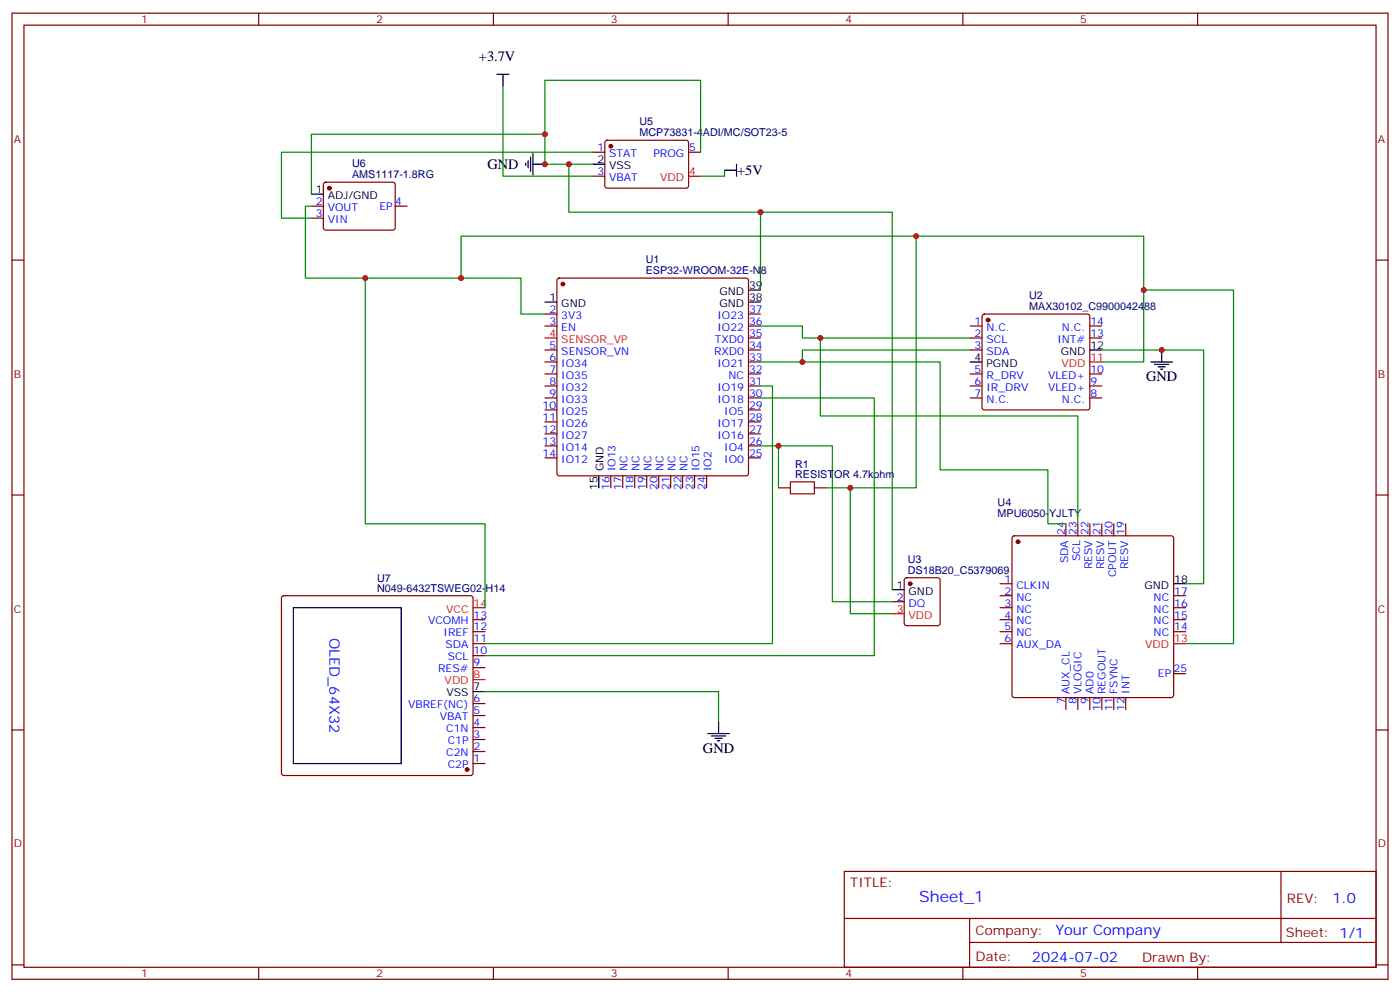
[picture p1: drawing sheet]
<svg xmlns="http://www.w3.org/2000/svg" width="412mm" height="292mm" viewBox="0 0 412 292" stroke-linecap="round" stroke-linejoin="round" font-family="sans-serif">
<g fill="none" stroke="#870000" stroke-width=".35">
<path d="M3.5 3.9h405.4v284.3h-405.4zM7.1 7.4h398.2v277.3h-398.2zM76.2 3.9v3.5M145.3 3.9v3.5M214.5 3.9v3.5M283.6 3.9v3.5M352.8 3.9v3.5M95.5 53.8l.5-.2 20 .1 .4 .6v13l-.7 .4h-20l-.5-.7v-12.7zM174.6 44.8h3.6M174.6 51.9h3.6M178.4 41.5l.5-.2h23.5l.4 .7v13l-.7 .4-23.5-.1-.4-.6v-12.7zM202.8 44.8h3.6"/>
<path d="M3.5 76.6h3.6M91.7 60.7h3.5M91.7 64.2h3.5M116.4 60.7h3.5M405.3 76.6h3.6M160.5 92.4h3.5M160.5 96h3.5M164.3 82.1l.4-.3h55.1l.5 .3 .2 .4v56.8l-.2 .5-.5 .3h-55.1l-.5-.3-.2-.5v-56.8zM220.5 92.4h3.5M220.5 96h3.5M220.5 99.5h3.5M285.8 96h3.5"/>
<path d="M285.8 99.5h3.5M289.5 92.6l.5-.2h30.3l.5 .2 .2 .5v26.8l-.2 .5-.5 .2h-30.3l-.5-.2-.2-.5v-26.8zM321 96h3.6M321 99.5h3.6M160.5 103h3.5M160.5 106.5h3.5M160.5 110.1h3.5M160.5 113.6h3.5M160.5 117.1h3.5M220.5 103h3.5M220.5 106.5h3.5M220.5 110.1h3.5"/>
<path d="M220.5 113.6h3.5M220.5 117.1h3.5M285.8 103h3.5M285.8 110.1h3.5M285.8 113.6h3.5M285.8 117.1h3.5M321 110.1h3.6M321 113.6h3.6M321 117.1h3.6M160.5 120.6h3.5M160.5 124.2h3.5M160.5 127.7h3.5"/>
<path d="M160.5 131.2h3.5M160.5 134.8h3.5M220.5 120.6h3.5M220.5 124.2h3.5M220.5 127.7h3.5M220.5 131.2h3.5M220.5 134.8h3.5M3.5 145.7h3.6M179.9 140.1v3.5M183.4 140.1v3.5M187 140.1v3.5M190.5 140.1v3.5"/>
<path d="M194 140.1v3.5M197.6 140.1v3.5M201.1 140.1v3.5M204.6 140.1v3.5M208.1 140.1v3.5M229.3 143.6h3.5M239.9 143.6h3.5M298.3 157.9l.5-.2h46.2l.5 .2 .2 .5v46.2l-.2 .5-.5 .2h-46.2l-.5-.2-.2-.5v-46.2zM314 154.2v3.5M317.5 154.2v3.5M321 154.2v3.5M324.6 154.2v3.5"/>
<path d="M328.1 154.2v3.5M331.6 154.2v3.5M405.3 145.7h3.6M83.1 175.5l.5-.2h55l.5 .2 .2 .5v51.5l-.2 .5-.5 .2h-55l-.5-.2-.2-.5v-51.5zM262.8 177.1h3.5M266.6 170.2l.5-.2h9.1l.5 .2 .2 .5v12.7l-.2 .5-.5 .2h-9.1l-.5-.2-.3-.5v-12.7zM294.6 171.8h3.5M294.6 175.3h3.5M294.6 178.9h3.5M345.7 175.3h3.5M345.7 178.9h3.5M139.3 182.4h3.6"/>
<path d="M139.3 185.9h3.6M139.3 189.4h3.6M139.3 196.5h3.6M139.3 193h3.6M294.6 182.4h3.5M294.6 185.9h3.5M294.6 189.4h3.5M345.7 182.4h3.5M345.7 185.9h3.5M345.7 198.3h3.5M3.5 214.8h3.6M139.3 217.7h3.6"/>
<path d="M139.3 214.1h3.6M139.3 210.6h3.6M139.3 207.1h3.6M314 205.3v3.5M317.5 205.3v3.5M321 205.3v3.5M324.6 205.3v3.5M328.1 205.3v3.5M331.6 205.3v3.5M405.3 214.8h3.6M139.3 224.7h3.6M139.3 221.2h3.6"/>
<path d="M248.7 256.5h156.6v28.2h-156.6zM377.3 256.5v20.9M248.7 270.3h156.5M285.6 277.4h119.6M285.6 270.3v14.1M3.5 284h3.6M76.2 284.7v3.5M145.3 284.7v3.5M214.5 284.7v3.5M283.6 284.7v3.5M352.8 284.7v3.5M405.3 284h3.6"/>
</g>
<g fill="#870000" stroke="#870000" stroke-width=".35">
<circle cx="165.8" cy="83.6" r=".53"/>
<circle cx="291" cy="94.2" r=".53"/>
<circle cx="268.1" cy="171.8" r=".53"/>
<circle cx="299.9" cy="159.5" r=".53"/>
<circle cx="179.9" cy="43" r=".53"/>
<circle cx="97" cy="55.4" r=".53"/>
<circle cx="137.6" cy="226.5" r=".53"/>
</g>
<g fill="none" stroke="#000" stroke-width=".35">
<path d="M146.4 21.9h3.5M148.2 21.9v3.5M91.7 57.1h3.5M154.9 48v.7M155.6 47.3v2.1M156.3 46.2v4.2M157 48.3h3.5M157 45.2v6.3M174.6 48.3h3.6M213.4 50.1h3.6M217 48.3v3.6M160.5 88.9h3.5"/>
<path d="M220.5 88.9h3.5M220.5 85.4h3.5M285.8 106.5h3.5M321 103h3.6M339 106.5h6.4M340.1 107.2h4.2M341.1 107.9h2.2M341.8 108.7h.7M342.2 103v3.5M176.4 140.1v3.5M86.4 178.9h31.8v45.8h-31.8zM262.8 173.6h3.5"/>
<path d="M345.7 171.8h3.5M139.3 203.6h3.6M208.5 215.9h6.3M209.5 216.6h4.3M210.6 217.3h2.1M211.3 218h.7M211.7 212.4v3.5"/>
</g>
<path d="M202.8 51.9h3.6M160.5 99.5h3.5M321 106.5h3.6M139.3 178.9h3.6M262.8 180.6h3.5M345.7 189.4h3.5M139.3 200h3.6" fill="none" stroke="#f00" stroke-width=".35"/>
<g fill="none" stroke="#008700" stroke-width=".35">
<path d="M148.2 25.4v26.5h26.4M160.5 39.5h-68.8v17.6M167.6 48.3v14.1h56.4v23M174.6 44.8h-91.7v19.4h8.8M206.4 44.8v-21.2h-45.9v24.7h14.1M213.4 50.1v1.8h-7M91.7 60.7h-1.7v21.1h63.5v10.6h7M224 62.4h38.8v111.2M269.9 69.5v74.1h-26.5M107.6 81.8v72.4h35.3v24.7M135.8 81.8v-12.3h201.1v37h-12.3M224 96h12.4v3.5h49.4"/>
<path d="M241.7 99.5v22.9h75.8v31.8M336.9 85.4h26.5v104h-14.2M224 113.6h3.5v75.8h-84.6M224 117.1h33.5v75.9h-114.6M236.4 106.5h40.5v31.8h31.8v15.9h5.3M285.8 103h-49.4v3.5h-12.4M324.6 103h29.9v68.8h-5.3M224 131.2h21.2v45.9h17.6M229.3 131.2v12.4M250.5 143.6v37h12.3M142.9 203.6h68.8v8.8"/>
</g>
<path d="M232.8 141.8h7.1v3.5h-7.1z" fill="none" stroke="#a10000" stroke-width=".35"/>
<g fill="#c00">
<circle cx="160.5" cy="48.3" r=".88"/>
<circle cx="160.5" cy="39.5" r=".88"/>
<circle cx="167.6" cy="48.3" r=".88"/>
<circle cx="135.8" cy="81.8" r=".88"/>
<circle cx="224" cy="62.4" r=".88"/>
<circle cx="269.9" cy="69.5" r=".88"/>
<circle cx="229.3" cy="131.2" r=".88"/>
<circle cx="250.5" cy="143.6" r=".88"/>
<circle cx="236.4" cy="106.5" r=".88"/>
<circle cx="241.7" cy="99.5" r=".88"/>
<circle cx="336.9" cy="85.4" r=".88"/>
<circle cx="342.2" cy="103" r=".88"/>
<circle cx="107.6" cy="81.8" r=".88"/>
</g>
<text font-size="4.6" fill="#00f" x="270.8" y="265.5">Sheet_1</text>
<g font-size="4.2">
<text x="141.1" y="18.1">+3.7V</text>
<text x="143.6" y="49.7">GND</text>
<text x="217.1" y="51.5">+5V</text>
<text x="337.6" y="112.2">GND</text>
<text x="207.1" y="221.5">GND</text>
</g>
<g font-size="4.2" fill="#00f">
<text x="97.1" y="187.7" transform="rotate(90 97.1 187.7)">OLED_64X32</text>
<text x="392.5" y="265.7">1.0</text>
<text x="310.9" y="275.3">Your Company</text>
<text x="304" y="283.1">2024-07-02</text>
</g>
<g font-size="3.9" fill="#800">
<text x="250.5" y="261.1">TITLE:</text>
<text x="379.1" y="265.7">REV:</text>
<text x="287.4" y="275.3">Company:</text>
<text x="378.7" y="275.9">Sheet: 1/1</text>
<text x="287.4" y="282.9">Date:</text>
<text x="336.4" y="283">Drawn By:</text>
</g>
<g font-size="3.2" fill="#800">
<text x="41.6" y="6.9">1</text>
<text x="110.8" y="6.9">2</text>
<text x="179.9" y="6.9">3</text>
<text x="249.1" y="6.9">4</text>
<text x="318.2" y="6.9">5</text>
<text x="4.1" y="42">A</text>
<text x="405.9" y="42">A</text>
<text x="4.1" y="111.1">B</text>
<text x="405.9" y="111.1">B</text>
<text x="4.1" y="180.3">C</text>
<text x="405.9" y="180.3">C</text>
<text x="4.1" y="249.4">D</text>
<text x="405.9" y="249.4">D</text>
<text x="41.6" y="287.7">1</text>
<text x="110.8" y="287.7">2</text>
<text x="179.9" y="287.7">3</text>
<text x="249.1" y="287.7">4</text>
<text x="318.2" y="287.7">5</text>
</g>
<g font-size="3.2" fill="#000080">
<text x="188.4" y="40">MCP73831-4ADI/MC/SOT23-5</text>
<text x="188.4" y="36.8">U5</text>
<text x="103.7" y="52.4">AMS1117-1.8RG</text>
<text x="103.7" y="49.2">U6</text>
<text x="190.2" y="77.4">U1</text>
<text x="190.2" y="80.6">ESP32-WROOM-32E-N8</text>
<text x="303.2" y="88">U2</text>
<text x="303.2" y="91.2">MAX30102_C9900042488</text>
<text x="234.2" y="137.7">R1</text>
<text x="234.2" y="140.8">RESISTOR 4.7kohm</text>
<text x="293.9" y="148.9">U4</text>
<text x="293.9" y="152.1">MPU6050-YJLTY</text>
<text x="267.4" y="165.6">U3</text>
<text x="111.1" y="171.2">U7</text>
<text x="267.4" y="168.8">DS18B20_C5379069</text>
<text x="111.1" y="174.3">N049-6432TSWEG02-H14</text>
</g>
<g font-size="3.2" fill="#00f">
<text x="176" y="44.4">1</text>
<text x="179.5" y="46.2">STAT</text>
<text x="192.5" y="46.2">PROG</text>
<text x="203" y="44.4">5</text>
<text x="176" y="51.5">3</text>
<text x="179.5" y="53.3">VBAT</text>
<text x="93.1" y="60.3">2</text>
<text x="93.1" y="63.9">3</text>
<text x="96.6" y="62.1">VOUT</text>
<text x="96.6" y="65.6">VIN</text>
<text x="111.8" y="61.7">EP</text>
<text x="116.4" y="60.3">4</text>
<text x="161.9" y="92.1">2</text>
<text x="161.9" y="95.6">3</text>
<text x="165.3" y="93.8">3V3</text>
<text x="211.3" y="93.8">IO23</text>
<text x="220.7" y="95.6">36</text>
<text x="220.7" y="92.1">37</text>
<text x="287.1" y="95.6">1</text>
<text x="321.2" y="95.6">14</text>
<text x="165.3" y="97.4">EN</text>
<text x="210.6" y="100.9">TXD0</text>
<text x="211.3" y="97.4">IO22</text>
<text x="220.7" y="99.1">35</text>
<text x="287.1" y="99.1">2</text>
<text x="290.6" y="97.4">N.C.</text>
<text x="290.6" y="100.9">SCL</text>
<text x="311.5" y="100.9">INT#</text>
<text x="312.8" y="97.4">N.C.</text>
<text x="321.2" y="99.1">13</text>
<text x="161.9" y="102.7">5</text>
<text x="161.9" y="106.2">6</text>
<text x="165.3" y="104.4">SENSOR_VN</text>
<text x="165.3" y="107.9">IO34</text>
<text x="210.3" y="104.4">RXD0</text>
<text x="211.3" y="107.9">IO21</text>
<text x="220.7" y="106.2">33</text>
<text x="220.7" y="102.7">34</text>
<text x="287.1" y="102.7">3</text>
<text x="290.6" y="104.4">SDA</text>
<text x="161.9" y="109.7">7</text>
<text x="161.9" y="113.2">8</text>
<text x="165.3" y="111.5">IO35</text>
<text x="214.6" y="111.5">NC</text>
<text x="220.7" y="113.2">31</text>
<text x="220.7" y="109.7">32</text>
<text x="287.1" y="109.7">5</text>
<text x="287.1" y="113.2">6</text>
<text x="290.6" y="111.5">R_DRV</text>
<text x="308.7" y="111.5">VLED+</text>
<text x="321.2" y="113.2">9</text>
<text x="321.2" y="109.7">10</text>
<text x="161.9" y="116.8">9</text>
<text x="165.3" y="115">IO32</text>
<text x="165.3" y="118.5">IO33</text>
<text x="211.3" y="118.5">IO18</text>
<text x="211.3" y="115">IO19</text>
<text x="220.7" y="116.8">30</text>
<text x="287.1" y="116.8">7</text>
<text x="290.6" y="115">IR_DRV</text>
<text x="290.6" y="118.5">N.C.</text>
<text x="308.7" y="115">VLED+</text>
<text x="312.8" y="118.5">N.C.</text>
<text x="321.2" y="116.8">8</text>
<text x="159.8" y="120.3">10</text>
<text x="159.8" y="123.8">11</text>
<text x="165.3" y="122.1">IO25</text>
<text x="165.3" y="125.6">IO26</text>
<text x="211.3" y="125.6">IO17</text>
<text x="213.3" y="122.1">IO5</text>
<text x="220.7" y="123.8">28</text>
<text x="220.7" y="120.3">29</text>
<text x="159.8" y="127.4">12</text>
<text x="159.8" y="130.9">13</text>
<text x="165.3" y="129.1">IO27</text>
<text x="211.3" y="129.1">IO16</text>
<text x="220.7" y="130.9">26</text>
<text x="220.7" y="127.4">27</text>
<text x="159.8" y="134.4">14</text>
<text x="165.3" y="132.6">IO14</text>
<text x="165.3" y="136.2">IO12</text>
<text x="213.3" y="136.2">IO0</text>
<text x="213.3" y="132.6">IO4</text>
<text x="220.7" y="134.4">25</text>
<text x="181.3" y="138.7" transform="rotate(-90 181.3 138.7)">IO13</text>
<text x="184.9" y="138.7" transform="rotate(-90 184.9 138.7)">NC</text>
<text x="188.4" y="138.7" transform="rotate(-90 188.4 138.7)">NC</text>
<text x="191.9" y="138.7" transform="rotate(-90 191.9 138.7)">NC</text>
<text x="195.4" y="138.7" transform="rotate(-90 195.4 138.7)">NC</text>
<text x="199" y="138.7" transform="rotate(-90 199 138.7)">NC</text>
<text x="202.5" y="138.7" transform="rotate(-90 202.5 138.7)">NC</text>
<text x="206" y="138.7" transform="rotate(-90 206 138.7)">IO15</text>
<text x="209.5" y="138.7" transform="rotate(-90 209.5 138.7)">IO2</text>
<text x="179.6" y="144.3" transform="rotate(-90 179.6 144.3)">16</text>
<text x="183.1" y="144.3" transform="rotate(-90 183.1 144.3)">17</text>
<text x="186.6" y="144.3" transform="rotate(-90 186.6 144.3)">18</text>
<text x="190.1" y="144.3" transform="rotate(-90 190.1 144.3)">19</text>
<text x="193.7" y="144.3" transform="rotate(-90 193.7 144.3)">20</text>
<text x="197.2" y="144.3" transform="rotate(-90 197.2 144.3)">21</text>
<text x="200.7" y="144.3" transform="rotate(-90 200.7 144.3)">22</text>
<text x="204.3" y="144.3" transform="rotate(-90 204.3 144.3)">23</text>
<text x="207.8" y="144.3" transform="rotate(-90 207.8 144.3)">24</text>
<text x="313.6" y="157.5" transform="rotate(-90 313.6 157.5)">24</text>
<text x="317.1" y="157.5" transform="rotate(-90 317.1 157.5)">23</text>
<text x="320.7" y="157.5" transform="rotate(-90 320.7 157.5)">22</text>
<text x="324.2" y="157.5" transform="rotate(-90 324.2 157.5)">21</text>
<text x="327.7" y="157.5" transform="rotate(-90 327.7 157.5)">20</text>
<text x="331.3" y="157.5" transform="rotate(-90 331.3 157.5)">19</text>
<text x="314.7" y="165.8" transform="rotate(-90 314.7 165.8)">SDA</text>
<text x="318.2" y="165.1" transform="rotate(-90 318.2 165.1)">SCL</text>
<text x="321.7" y="167.5" transform="rotate(-90 321.7 167.5)">RESV</text>
<text x="325.3" y="167.5" transform="rotate(-90 325.3 167.5)">RESV</text>
<text x="332.3" y="167.5" transform="rotate(-90 332.3 167.5)">RESV</text>
<text x="295.9" y="171.4">1</text>
<text x="299.4" y="173.2">CLKIN</text>
<text x="328.8" y="169.9" transform="rotate(-90 328.8 169.9)">CPOUT</text>
<text x="264.2" y="176.7">2</text>
<text x="267.7" y="178.5">DQ</text>
<text x="295.9" y="175">2</text>
<text x="295.9" y="178.5">3</text>
<text x="299.4" y="176.7">NC</text>
<text x="339.8" y="176.7">NC</text>
<text x="345.9" y="178.5">16</text>
<text x="345.9" y="175">17</text>
<text x="126.1" y="183.8">VCOMH</text>
<text x="139.5" y="185.6">12</text>
<text x="139.5" y="182">13</text>
<text x="295.9" y="182">4</text>
<text x="295.9" y="185.6">5</text>
<text x="299.4" y="180.3">NC</text>
<text x="299.4" y="183.8">NC</text>
<text x="339.8" y="183.8">NC</text>
<text x="339.8" y="180.3">NC</text>
<text x="345.9" y="185.6">14</text>
<text x="345.9" y="182">15</text>
<text x="130.7" y="187.3">IREF</text>
<text x="131.3" y="190.9">SDA</text>
<text x="139.5" y="189.1">11</text>
<text x="295.9" y="189.1">6</text>
<text x="299.4" y="187.3">NC</text>
<text x="299.4" y="190.9">AUX_DA</text>
<text x="339.8" y="187.3">NC</text>
<text x="129.1" y="197.9">RES#</text>
<text x="131.9" y="194.4">SCL</text>
<text x="139.5" y="196.1">9</text>
<text x="139.5" y="192.6">10</text>
<text x="345.7" y="197.9">25</text>
<text x="341.1" y="199.3">EP</text>
<text x="120.2" y="208.5">VBREF(NC)</text>
<text x="139.5" y="206.7">6</text>
<text x="313.6" y="207.2" transform="rotate(-90 313.6 207.2)">7</text>
<text x="315" y="204.3" transform="rotate(-90 315 204.3)">AUX_CL</text>
<text x="317.1" y="207.2" transform="rotate(-90 317.1 207.2)">8</text>
<text x="318.6" y="204.3" transform="rotate(-90 318.6 204.3)">VLOGIC</text>
<text x="320.7" y="207.2" transform="rotate(-90 320.7 207.2)">9</text>
<text x="322.1" y="204.3" transform="rotate(-90 322.1 204.3)">AD0</text>
<text x="324.2" y="209.2" transform="rotate(-90 324.2 209.2)">10</text>
<text x="325.6" y="204.3" transform="rotate(-90 325.6 204.3)">REGOUT</text>
<text x="327.7" y="209.2" transform="rotate(-90 327.7 209.2)">11</text>
<text x="329.1" y="204.3" transform="rotate(-90 329.1 204.3)">FSYNC</text>
<text x="331.3" y="209.2" transform="rotate(-90 331.3 209.2)">12</text>
<text x="332.7" y="204.3" transform="rotate(-90 332.7 204.3)">INT</text>
<text x="129.6" y="212">VBAT</text>
<text x="131.4" y="215.5">C1N</text>
<text x="139.5" y="213.8">4</text>
<text x="139.5" y="210.3">5</text>
<text x="131.9" y="219.1">C1P</text>
<text x="139.5" y="220.8">2</text>
<text x="139.5" y="217.3">3</text>
<text x="131.4" y="222.6">C2N</text>
<text x="131.9" y="226.1">C2P</text>
<text x="139.5" y="224.4">1</text>
</g>
<g font-size="3.2">
<text x="176" y="48">2</text>
<text x="179.5" y="49.7">VSS</text>
<text x="93.1" y="56.8">1</text>
<text x="96.6" y="58.6">ADJ/GND</text>
<text x="161.9" y="88.5">1</text>
<text x="211.9" y="86.8">GND</text>
<text x="220.7" y="88.5">38</text>
<text x="220.7" y="85">39</text>
<text x="165.3" y="90.3">GND</text>
<text x="211.9" y="90.3">GND</text>
<text x="287.1" y="106.2">4</text>
<text x="290.6" y="107.9">PGND</text>
<text x="312.4" y="104.4">GND</text>
<text x="321.2" y="102.7">12</text>
<text x="177.8" y="138.7" transform="rotate(-90 177.8 138.7)">GND</text>
<text x="176" y="144.3" transform="rotate(-90 176 144.3)">15</text>
<text x="264.2" y="173.2">1</text>
<text x="337.1" y="173.2">GND</text>
<text x="345.9" y="171.4">18</text>
<text x="267.7" y="175">GND</text>
<text x="139.5" y="203.2">7</text>
<text x="131.5" y="205">VSS</text>
</g>
<g font-size="3.2" fill="#f00">
<text x="194.5" y="53.3">VDD</text>
<text x="203" y="51.5">4</text>
<text x="161.9" y="99.1">4</text>
<text x="165.3" y="100.9">SENSOR_VP</text>
<text x="312.7" y="107.9">VDD</text>
<text x="321.2" y="106.2">11</text>
<text x="139.5" y="178.5">14</text>
<text x="131.4" y="180.3">VCC</text>
<text x="264.2" y="180.3">3</text>
<text x="267.7" y="182">VDD</text>
<text x="337.4" y="190.9">VDD</text>
<text x="345.9" y="189.1">13</text>
<text x="131" y="201.4">VDD</text>
<text x="139.5" y="199.7">8</text>
</g>
</svg>
